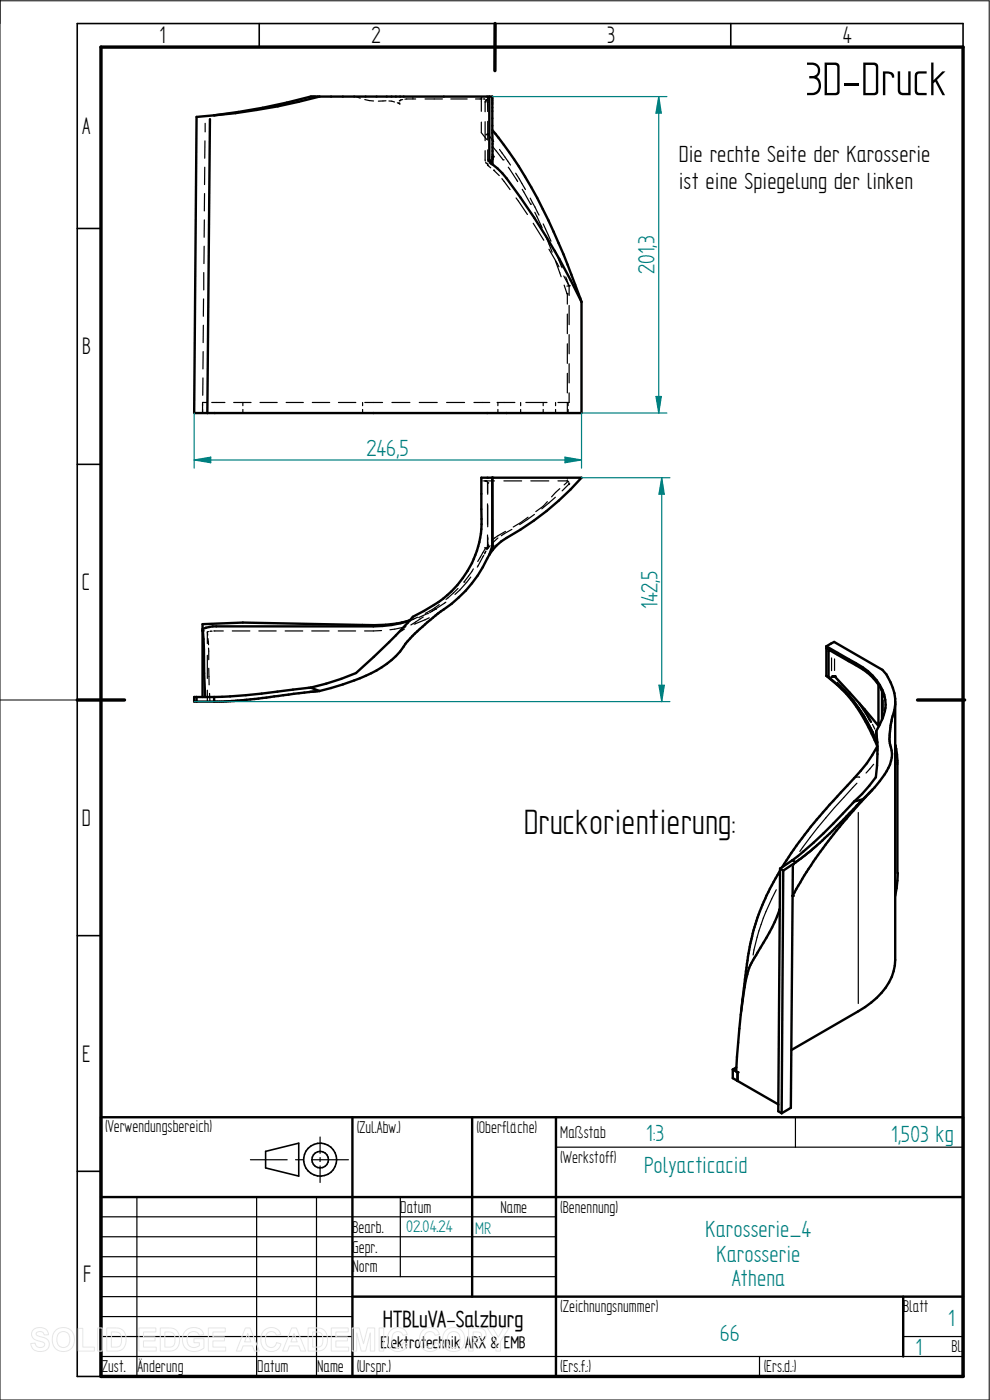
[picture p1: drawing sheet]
<svg xmlns="http://www.w3.org/2000/svg" width="210mm" height="297mm" viewBox="0 0 210 297" stroke-linecap="round" stroke-linejoin="round" font-family="sans-serif">
<path d="M0 0v297h209.8v-296.8h-209.8M0 148.5h16.4" fill="none" stroke="#000" stroke-width=".21"/>
<g fill="none" stroke="#000" stroke-width=".34">
<path d="M55 5v5M105 5v5M155 5v5M204.3 10v-5h-187.9v287h5M16.4 48.5h5M16.4 98.5h5M16.4 148.5h5M16.4 198.5h5M16.4 248.5h5M56.3 244.3l7.1-1.8v7l-7.1-1.7z"/>
<circle cx="67.9" cy="246" r="3.5"/>
<circle cx="67.9" cy="246" r="1.76"/>
</g>
<path d="M21.4 10h182.9v282h-182.9zM105 5v10M16.4 148.5h10M194.6 148.5h10" fill="none" stroke="#000" stroke-width=".72"/>
<g fill="none" stroke="#000" stroke-width=".51">
<path d="M44.5 25.3l-.5 62.3M45.4 24.5l-3.7 .3-.5 62.8h82.2v-23.5M45.4 24.5a139.8 139.8 0 0 0 20.5-4h38.5l.1 14.3M67.8 20.5a126.1 126.1 0 0 1-22.4 4M103.8 20.5v13.5M103.8 34.2l.1 .2M104 34.4v.1M104.1 34.5l.3 .3a13.4 13.4 0 0 1 3 3 152 152 0 0 1 16 26.3M104.4 27.6a88.9 88.9 0 0 1 13 21.5l2.1 4.9 3.9 10.1M103.8 117.7a10 10 0 0 1 3.6-3.6 60.1 60.1 0 0 0 16-12.8h-21.3v6.7a21.6 21.6 0 0 1-12.2 21.6l-2.3 1.3a116.1 116.1 0 0 1-12.1 11.9l-3.1 1.2-6.5 1.9M103.8 117.7a27.9 27.9 0 0 1-10.8 12.4l-2.8 2.4a26.4 26.4 0 0 0-5.3 5.7 22.1 22.1 0 0 1-9.8 6.2l-4.9 1.6-2.4 .6M104.4 115.9l-.6 1.8"/>
<path d="M104.5 115.8v.9M104.5 115.8l-.1-14.5v14.6M104.5 115.8l-.1 .1M43 133.4l.5 14.5M43 133.4v.4M86.9 131.7a25 25 0 0 1-7.7 1.2h-34.1l-2.1 .5M87 131.6l-.6 .2a26.2 26.2 0 0 1-9.5 .8l-25.4-.5-8.5 .3v15.5M175.3 137.1l1.7-.9 10.2 5.9a11.2 11.2 0 0 1 2.7 6.2v55.4a11.8 11.8 0 0 1-5.1 9l-2.7 1.8-14.2 8.3M175.3 137.1l4.7 2.7a16.8 16.8 0 0 1 6 4.5 7.9 7.9 0 0 1 .6 9.4l-.7 1.4M175.3 137.1v6.3M175.3 137.5l4.7 2.8a15 15 0 0 1 6.6 5.2l1 2.4M176.1 138h-.3v.2v5.4"/>
<path d="M41.7 147.9v.9M45.4 147.9v.9M65.9 145.9l-3.8 .4a136.5 136.5 0 0 1-16.7 1.6M65.9 145.9l1.9 .7M67.8 146.6l-17 2-3.5 .2h-6.1v-.9h4.2M175.3 143.4a31.6 31.6 0 0 1 10.2 13.6l.6 1.4M175.3 143.4l.5 .2M175.8 143.6a31.5 31.5 0 0 1 10.3 13.8M176.7 143.5l-.3 .1M176.7 143.5h.2M177 143.5l6.4 7 3 3.6M182.2 149.1l2.6 4.1"/>
<path d="M185.9 155.1a40.5 40.5 0 0 1-.1 9.8l-2.9 3.5-1.7 1.7M185.9 155.1l.2 3.7M186.1 158.7v.5M186.1 158.4a43.1 43.1 0 0 1-7.7 9.7 102.3 102.3 0 0 0-12.5 15.9M186.4 145.3v8l.1 .6M187.1 146.6v6.1M189.9 158l.5 3.3v23.9M189.9 149.4l-.2 1.2a15 15 0 0 0-.5 9.3 8.9 8.9 0 0 1-2.6 5.8l-1.1 1.3-2.5 2.6M181.2 170.1a110.3 110.3 0 0 1-13.1 12.4M183 169.6l-.8 .9a107.4 107.4 0 0 1-11.6 11.1l-1.8 1.3M183 169.6l-1.8 .5M185.1 167.5a108 108 0 0 0-17 22.5"/>
<path d="M165.4 192.8l-1.6 4-3.1 5.3a15.1 15.1 0 0 0-2.8 7.4 157.2 157.2 0 0 0-1.7 17.8l.3 .2v1.8M165.4 184.7l-2.1 3.9-1.8 4.1a47.4 47.4 0 0 0-2.9 11.1l-1.4 10.7M165.5 184.3l.7 .4M165.5 184.3l-.4 51.5 .7 .4M166.2 184.7l-.4 51.5M168.1 182.5l.7 .4M168.1 182.5l-2.6 1.8M168.2 183.9l-.4 51.1-2 1.2M168.8 182.9l-2.6 1.8M190.5 185.2l-.3 3.2-.3 1.6M21.4 237h182.9v55h-182.9zM74.8 237v55"/>
<path d="M100.2 237v38.1M117.9 237v55M155.4 226.9v1.8l1.1 .6M155.4 226.9l1.1 .6M156.2 226.4l-.8 .5M156.5 229.3l8.6 5M21.4 254h182.9M74.8 275.1h129.5M191.6 275.1v12.7"/>
</g>
<g fill="none" stroke="#000" stroke-width=".25">
<path d="M43.4 35.5v3.7M43.5 29.9l-.1 3.7M43.5 26.2v1.8M75.5 20.5l.9 .3M77.4 21.1l1.8 .3M81.9 21.4l-1.6 .1M82.5 21.4l1.2 .2M84.3 21.8l.5 .3-.2-.3M84.6 21.8h.1M84.7 21.4h.1M85.4 21.1l-.6 .3M87.6 20.5v.2"/>
<path d="M87.6 20.9v.1M88.2 21h-2.3M90.2 21h3.7M95.6 21h3.5M100.9 21h1.2M102.1 20.5v.2M102.1 20.8v.3M102.1 21.3v2.3M102.1 25.9v2.3l1.2 1.4M102.2 20.5v.2M102.2 20.9v.1M102.4 21h.5"/>
<path d="M102.9 21.6h.1M102.9 32l.1 2.2M102.9 21.5v2.2M102.9 25.8v4M103 21.5h.1M103 34.4l.2 .3M103.1 28.6h.1M103.1 21.1l.1 .1M103.1 21.3l-.1 .2M103.2 21.2h.1M103.2 28.5h.1M103.2 21.2l.1 .1"/>
<path d="M103.3 28.5h-.1M103.3 28.5h.1M103.4 21.4h.1M103.4 34.9l.1 .2M103.4 21.4v.1M103.4 21.7h.1M103.4 21h.1M103.4 28.4h.1M103.4 20.5v.2M103.4 20.8v.2M103.4 21.7l.1 2M103.5 35.1h.1"/>
<path d="M103.5 28.4h.1M103.5 25.7v4M103.5 31.8v2.4M103.5 34.6v.5M103.5 35.1l.6 .5M103.5 28.4l1.2 1.7M104.4 31l2.3 2.9M104.7 36.1h.1M104.7 36.1l1.2 1.2M106 31.7l2.3 3.3M106.5 37.9l1.7 2.3M106.7 33.9h.1"/>
<path d="M107.8 35.5l2 3M109.4 36.7l2.1 3.5M43.2 57.8v3.7M43.3 52.2v3.7M43.3 46.7v3.6M43.4 41.1l-.1 3.6M109.5 42l2.4 3.5M110.8 40.2l1.8 3.1M112.5 42l1.8 3.6M112.6 43.3h.1M113.1 47.4l2.3 3.6M113.5 45l1.5 3.3"/>
<path d="M115.2 47.5l1.7 3.7M115.8 50.1l1.3 3.4M116.5 52.9l2.1 3.7M117.7 53.1l1.6 3.7M117.8 55.3l1.2 3.4M119.6 58.5l1 2M120 58.8l.7 1.8M43.1 74.6v3.7M43.1 69v3.7M43.2 63.4l-.1 3.7M119.7 60.5l.6 1.8M120.3 62.3h.1"/>
<path d="M120.3 62.4h.1M120.4 62.4v2.1M120.4 66.6v4.2M120.4 72.9v4.2M120.4 79.2v4.2M120.4 60.7h-.1M120.6 60.5h.1M120.6 60.7l.1-.1v2.1M120.6 60.6h.1M120.7 60.6h.1M120.7 64.8v4.1M120.7 71v4.1"/>
<path d="M120.7 77.2v4M43 85.4h.1M43 85.4v2.2M43 85.4h.9M43.1 80.2l-.1 3.7M44.9 85.4h2.8M49.6 85.4h3.7M51.5 85.4v.7M51.5 86.9v.7M55.2 85.4h3.6M60.7 85.4h3.6M66.3 85.4h3.6"/>
<path d="M71.8 85.4h3.7M76.9 85.4v.7M76.9 86.9v.7M77.4 85.4h3.8M83.1 85.4h3.9M88.9 85.4h3.9M94.7 85.4h3.9M100.5 85.4h3.4M105.5 85.4h3.7M105.6 85.4v.7M105.6 86.9v.7M110.4 85.4v.7"/>
<path d="M110.4 86.9v.7M111.5 85.4h4.5M115.2 85.4v.7M115.2 86.9v.7M117.9 85.4v.7M117.9 86.9v.7M120.4 85.5v2.1M120.5 85.4v.7M120.5 86.9v.7M120.7 83.4v2h-2.3M102.1 102h.2M102.6 102h.2"/>
<path d="M102.6 117.8l-1.3 2.5M102.8 102h.1M102.8 116.2h.1M102.9 117.3l-.1 .2M102.9 102h2M103 102h.1M103 116.9l-.1 .4M103 102l.1 .1M103.1 102.1h.1M103.1 117l-.2 .3M103.1 116.3h.1M103.1 116.1l-1.8 3"/>
<path d="M103.2 116.3l-.1 .3M103.2 102.1l.2 .1-.1-.1M103.3 116.1l-.1 .2M103.4 101.3h.1M103.4 102.4h.1M103.4 102.4v2.2M103.4 106.9v4.4M103.4 113.5v2.2M103.4 115.7v.2M103.5 102.4h.1M103.5 115.6h.1M103.5 115.8h.1"/>
<path d="M103.5 115.9h.1M103.5 102.4v2.5M103.5 107.2v4.6M103.5 113.9v2.5M103.5 116.4l-.2 .2M103.5 115.6l-.1 .1M104 115.8l-.5 .6M104.5 115.2h.1M105.6 114.1l-1.1 1.1M106.9 102h3.8M107.2 112.7l-1.6 1-1.3 1M108.6 112.3l-2.3 1.4"/>
<path d="M112 109.7l-3.1 2.1M112.6 102h3.8M113.4 109.1l-3.2 2.2M116.1 106.4l-.9 1-1.5 1.1M117.8 105.5l-2.9 2.4M118.4 102l2 .1M118.7 103.7l-1.7 1.7M120.4 101.3v.3M120.4 101.9v.1M120.6 102.8h.1M120.6 102.8l-1.3 1.3M120.6 102.6h.1"/>
<path d="M120.7 102.5v.1M120.7 102.3l-.2-.2-.8 .8M44 134.1l.1 .6M44 134.1v2.4M44 139v4.9M44.1 135.5l.1 1.3M44.2 137.5l.1 2.5M44.2 134l-.2 .1M45 133.9h-.5M45.3 133.9h2.1M49.3 133.9h3.7M54.9 133.9h3.7"/>
<path d="M60.5 133.9h3.7M66.1 133.9h3.7M71.8 133.9h3.6M80.9 133.8l-3.6 .1M84.8 133.9v.1M85.8 133.4l-1.3 .8h.1M86.1 132.9l-3.4 .7M87.8 131.4l-.9 .3M88.6 130.9l-1.6 .7M89.8 130.9l-2.6 1.7M90.7 130.2h.1M90.7 130.2l-1.9 .8"/>
<path d="M91.1 131.1l-3.3 1.3M92.3 129.3h.1M92.3 129.3l-1.2 .7M92.5 129.2l-.8 .4M92.5 129.2h-.1M93.2 128.3l-3 1.8M94.1 129.3l-1.5 .9M94.6 127.8l-2.1 1.4M97.2 124.8l-2.6 2.4M98.4 123.5h.1M99.9 122.4l-2.4 2.8-1 .9M100.4 120.7l-2 2.8"/>
<path d="M176 138l-.1 .1M176.4 139.6v2.7M177 139.8v2.4M44 146.4v2.4M44.3 141.8l.1 3.5M44.4 147.1l.1 1.7M177.6 144.7a34.8 34.8 0 0 1 7.7 10.8M185.1 153.7l.5 1M186.4 153.4l.2 .2M187.4 148.5v2.2M189.3 152.5l-.3 1.5M181.6 164.9h.8"/>
<path d="M181.8 166.2a130.6 130.6 0 0 0-12.1 14.4M182.1 172.4v40.5M185.3 162.1l-1.6 1.9M164.7 188.8a46 46 0 0 0-4.9 13.8M168.6 183.2l-.3 .4M168.7 237v6.4M21.4 258.1h96.5M29 254v38M53.1 246h7.8M54.4 254v38M62.7 246h1.7M66.2 246h7.7"/>
<path d="M67.1 254v38M67.9 241.2v3.5M67.9 245.6v.8M67.9 247.4v3.5M84.9 254v16.8M117.9 243.4h86.4M21.4 270.8h96.5M21.4 266.6h96.5M21.4 262.4h96.5M21.4 275.1h53.4M21.4 279.3h53.4M21.4 287.8h182.9"/>
<path d="M21.4 283.5h53.4M161.1 287.8v4.2M191.6 283.5h12.7"/>
</g>
<g fill="#000">
<circle cx="103.8" cy="34.2" r=".25"/>
<circle cx="103.8" cy="34.1" r=".25"/>
<circle cx="103.9" cy="34.3" r=".25"/>
<circle cx="104" cy="34.4" r=".25"/>
<circle cx="104.1" cy="34.5" r=".25"/>
<circle cx="104.5" cy="33.2" r=".25"/>
<circle cx="104.4" cy="101.3" r=".25"/>
<circle cx="104.5" cy="115.8" r=".25"/>
<circle cx="43" cy="133.8" r=".25"/>
<circle cx="176.7" cy="143.5" r=".25"/>
<circle cx="176.9" cy="143.5" r=".25"/>
<circle cx="177" cy="143.5" r=".25"/>
<circle cx="168.1" cy="190.1" r=".25"/>
<circle cx="168.1" cy="190" r=".25"/>
<circle cx="156.5" cy="227.5" r=".25"/>
</g>
<path d="M104.4 20.5h37.1M139.7 20.5l.6 3.5h-1.2zM123.4 87.6h18.1" fill="none" stroke="#008080" stroke-width=".25"/>
<path d="M139.7 20.5l.6 3.5h-1.2z" fill="#008080"/>
<path d="M139.1 84.1h1.2l-.6 3.5z" fill="none" stroke="#008080" stroke-width=".25"/>
<path d="M139.1 84.1h1.2l-.6 3.5z" fill="#008080"/>
<path d="M139.7 20.5v67.1M41.2 87.6v11.7M41.2 97.6l3.5-.6v1.2zM123.4 87.6v11.7" fill="none" stroke="#008080" stroke-width=".25"/>
<path d="M41.2 97.6l3.5-.6v1.2z" fill="#008080"/>
<path d="M119.8 97l3.6 .6-3.6 .6z" fill="none" stroke="#008080" stroke-width=".25"/>
<path d="M119.8 97l3.6 .6-3.6 .6z" fill="#008080"/>
<path d="M41.2 97.6h82.2M123.4 101.3h18.7M140.4 101.3l.5 3.6h-1.1zM41.2 148.8h100.9" fill="none" stroke="#008080" stroke-width=".25"/>
<path d="M140.4 101.3l.5 3.6h-1.1z" fill="#008080"/>
<path d="M139.8 145.4h1.1l-.5 3.4z" fill="none" stroke="#008080" stroke-width=".25"/>
<path d="M139.8 145.4h1.1l-.5 3.4z" fill="#008080"/>
<path d="M140.4 101.3v47.5" fill="none" stroke="#008080" stroke-width=".25"/>
<g fill="none" stroke="#e6e6e6" stroke-width=".21">
<path d="M7.1 282.1a2.02 2.02 0 0 1 3.1 .7l.1 .4h-.9a.9 .9 0 0 0-.8-.7 .9 .9 0 0 0-.9 .5l.1 .3 .5 .2a2.15 2.15 0 0 1 2.1 1.4 1.72 1.72 0 0 1-2.3 1.8l-.7-.2-.7-.7-.2-.8 1-.1a1.06 1.06 0 0 0 .9 1 1.06 1.06 0 0 0 1.1-.7 1.66 1.66 0 0 0-1.6-.8 1.37 1.37 0 0 1-.8-2.3zM11.8 282.3a2.46 2.46 0 0 1 3.1-.2 2.46 2.46 0 0 1 .8 3 2.4 2.4 0 0 1-3.1 1.5 2.4 2.4 0 0 1-1.5-3.1l.2-.5zM12.4 282.9a1.39 1.39 0 0 1 1.7-.3 1.39 1.39 0 0 1 .7 1.6 1.41 1.41 0 0 1-1.4 1.7 1.41 1.41 0 0 1-1.3-1.7l.1-.8zM16.6 281.8h1v4h2.4v.8h-3.4zM20.7 281.7h1v4.9h-1zM22.6 281.7h1.9a2.2 2.2 0 0 1 2.2 2.8 2.02 2.02 0 0 1-2.2 2.1h-1.9zM23.6 282.6a1.8 1.8 0 0 1 2 .5 2.09 2.09 0 0 1-.4 2.6l-1.6 .1zM29.5 281.7h3.6v.9h-2.7v1h2.5v.9h-2.5v1.3h2.7v.8h-3.6zM34 281.7h1.8a2.2 2.2 0 0 1 2.3 2.8 2.02 2.02 0 0 1-2.2 2.1h-1.9zM35 282.6a1.8 1.8 0 0 1 1.9 .5 2.09 2.09 0 0 1-.4 2.6l-1.5 .1zM39.4 282.3a2.33 2.33 0 0 1 3.8 .8l-1 .2a1.37 1.37 0 0 0-1.6-.7 1.37 1.37 0 0 0-.9 1.5 1.56 1.56 0 0 0 .8 1.6 1.56 1.56 0 0 0 1.8-.2v-.6h-1.2v-.9h2.2v2a2.65 2.65 0 0 1-3.1 .5 2.65 2.65 0 0 1-1.5-2.7l.3-1zM44.2 281.7h3.6v.9h-2.6v1h2.4v.9h-2.4v1.3h2.7v.8h-3.7z"/>
<path d="M52 281.7h1.1l1.9 4.9h-1l-.4-1.1h-2l-.4 1.1h-1.1zM52.6 282.9l.6 1.8h-1.3zM56 282.3a2.12 2.12 0 0 1 3.6 .8l-1 .2a1.24 1.24 0 0 0-1.6-.7 1.24 1.24 0 0 0-.7 1.6 1.28 1.28 0 0 0 .4 1.4 1.28 1.28 0 0 0 1.6 0l.4-.8 .9 .3a2.19 2.19 0 0 1-2.5 1.6 2.19 2.19 0 0 1-1.8-2.5l.1-.9zM61.9 281.7h1l2 4.9h-1.1l-.4-1.1h-2l-.4 1.1h-1.1zM62.4 282.9l.7 1.8h-1.4zM65.4 281.7h1.8a2.2 2.2 0 0 1 2.3 2.8 2.02 2.02 0 0 1-2.3 2.1h-1.8zM66.3 282.6a1.8 1.8 0 0 1 2 .5 2.09 2.09 0 0 1-.4 2.6l-1.6 .1zM70.3 281.7h3.6v.9h-2.7v1h2.5v.9h-2.5v1.3h2.8v.8h-3.7zM74.7 281.7h1.5l.9 3.4 .9-3.4h1.5v4.9h-.9l-.1-3.8-.9 3.8h-1l-.9-3.8-.1 3.8h-.9zM80.4 281.7h1v4.9h-1zM82.8 282.3a2.12 2.12 0 0 1 3.6 .8l-.9 .2a1.24 1.24 0 0 0-1.6-.7 1.24 1.24 0 0 0-.8 1.6 1.28 1.28 0 0 0 .5 1.4 1.28 1.28 0 0 0 1.5 0l.4-.8 .9 .3a2.19 2.19 0 0 1-2.5 1.6 2.19 2.19 0 0 1-1.7-2.5l.1-.9zM89.6 282.3a2.12 2.12 0 0 1 3.6 .8l-.9 .2a1.24 1.24 0 0 0-1.6-.7 1.24 1.24 0 0 0-.7 1.6 1.28 1.28 0 0 0 .4 1.4 1.28 1.28 0 0 0 1.5 0l.4-.8 1 .3a2.19 2.19 0 0 1-2.6 1.6 2.19 2.19 0 0 1-1.7-2.5l.1-.9z"/>
<path d="M94.6 282.3a2.46 2.46 0 0 1 3.1-.2 2.46 2.46 0 0 1 .8 3 2.4 2.4 0 0 1-3.1 1.5 2.4 2.4 0 0 1-1.4-3.1l.1-.5zM95.2 282.9a1.39 1.39 0 0 1 1.7-.3 1.39 1.39 0 0 1 .7 1.6 1.41 1.41 0 0 1-1.3 1.7 1.41 1.41 0 0 1-1.4-1.7l.1-.8zM99.4 281.7h1.6a1.61 1.61 0 0 1 2.1 1.5 1.62 1.62 0 0 1-2.1 1.6h-.6v1.8h-1zM100.4 282.6a1.62 1.62 0 0 1 1.7 .3 .7 .7 0 0 1-.1 .8 .7 .7 0 0 1-.7 .2h-.9zM103.4 281.7h1.1l1.2 2 1.1-2h1.2l-1.8 2.9v2h-1v-2z"/>
</g>
<text font-size="11.3" x="170.8" y="20.2">3D-Druck</text>
<text font-size="8.4" x="111.1" y="177">Druckorientierung:</text>
<g font-size="5.7">
<text x="33.8" y="9.2">1</text>
<text x="78.8" y="9.2">2</text>
<text x="128.8" y="9.2">3</text>
<text x="178.8" y="9.2">4</text>
<text x="17.4" y="28.4">A</text>
<text x="17.4" y="75.2">B</text>
<text x="17.4" y="125.2">C</text>
<text x="17.4" y="175.2">D</text>
<text x="17.4" y="225.2">E</text>
<text x="17.6" y="271.9">F</text>
</g>
<g font-size="5.6">
<text x="144" y="34.4">Die rechte Seite der Karosserie</text>
<text x="144" y="40.1">ist eine Spiegelung der linken</text>
</g>
<g font-size="5.6" fill="#008080">
<text x="138.9" y="58.1" transform="rotate(-90 138.9 58.1)">201,3</text>
<text x="77.8" y="96.7">246,5</text>
<text x="139.5" y="129.2" transform="rotate(-90 139.5 129.2)">142,5</text>
<text x="137.1" y="242">1:3</text>
<text x="189.1" y="242.2">1,503 kg</text>
<text x="136.7" y="248.8">Polyacticacid</text>
<text x="149.7" y="262.4">Karosserie_4</text>
<text x="152" y="267.6">Karosserie</text>
<text x="155.3" y="272.9">Athena</text>
<text x="201.2" y="281.3">1</text>
<text x="152.7" y="284.6">66</text>
<text x="194.2" y="287.4">1</text>
</g>
<text font-size="5.5" x="81.2" y="281.5">HTBLuVA-Salzburg</text>
<g font-size="4.1">
<text x="22.3" y="240.2">(Verwendungsbereich)</text>
<text x="75.7" y="240.4">(Zul.Abw.)</text>
<text x="101.1" y="240.4">(Oberfläche)</text>
<text x="118.8" y="241.4">Maßstab</text>
<text x="118.8" y="246.7">(Werkstoff)</text>
<text x="84.9" y="257.3">Datum</text>
<text x="106.2" y="257.3">Name</text>
<text x="118.8" y="257.3">(Benennung)</text>
<text x="74.8" y="261.5">Bearb.</text>
<text x="74.8" y="265.7">Gepr.</text>
<text x="74.8" y="270">Norm</text>
<text x="118.8" y="278.4">(Zeichnungsnummer)</text>
<text x="191.6" y="278.4">Blatt</text>
<text x="201.8" y="286.9">Bl.</text>
<text x="21.6" y="291.1">Zust.</text>
<text x="29.2" y="291.1">Änderung</text>
<text x="54.6" y="291.1">Datum</text>
<text x="67.3" y="291.1">Name</text>
<text x="75.7" y="291.1">(Urspr.)</text>
<text x="118.8" y="291.1">(Ers.f.:)</text>
<text x="162" y="291.1">(Ers.d.:)</text>
</g>
<g font-size="4" fill="#008080">
<text x="86.2" y="261.5">02.04.24</text>
<text x="100.8" y="261.7">MR</text>
</g>
<text font-size="4" x="80.7" y="286">Elektrotechnik ARX &amp; EMB</text>
</svg>
